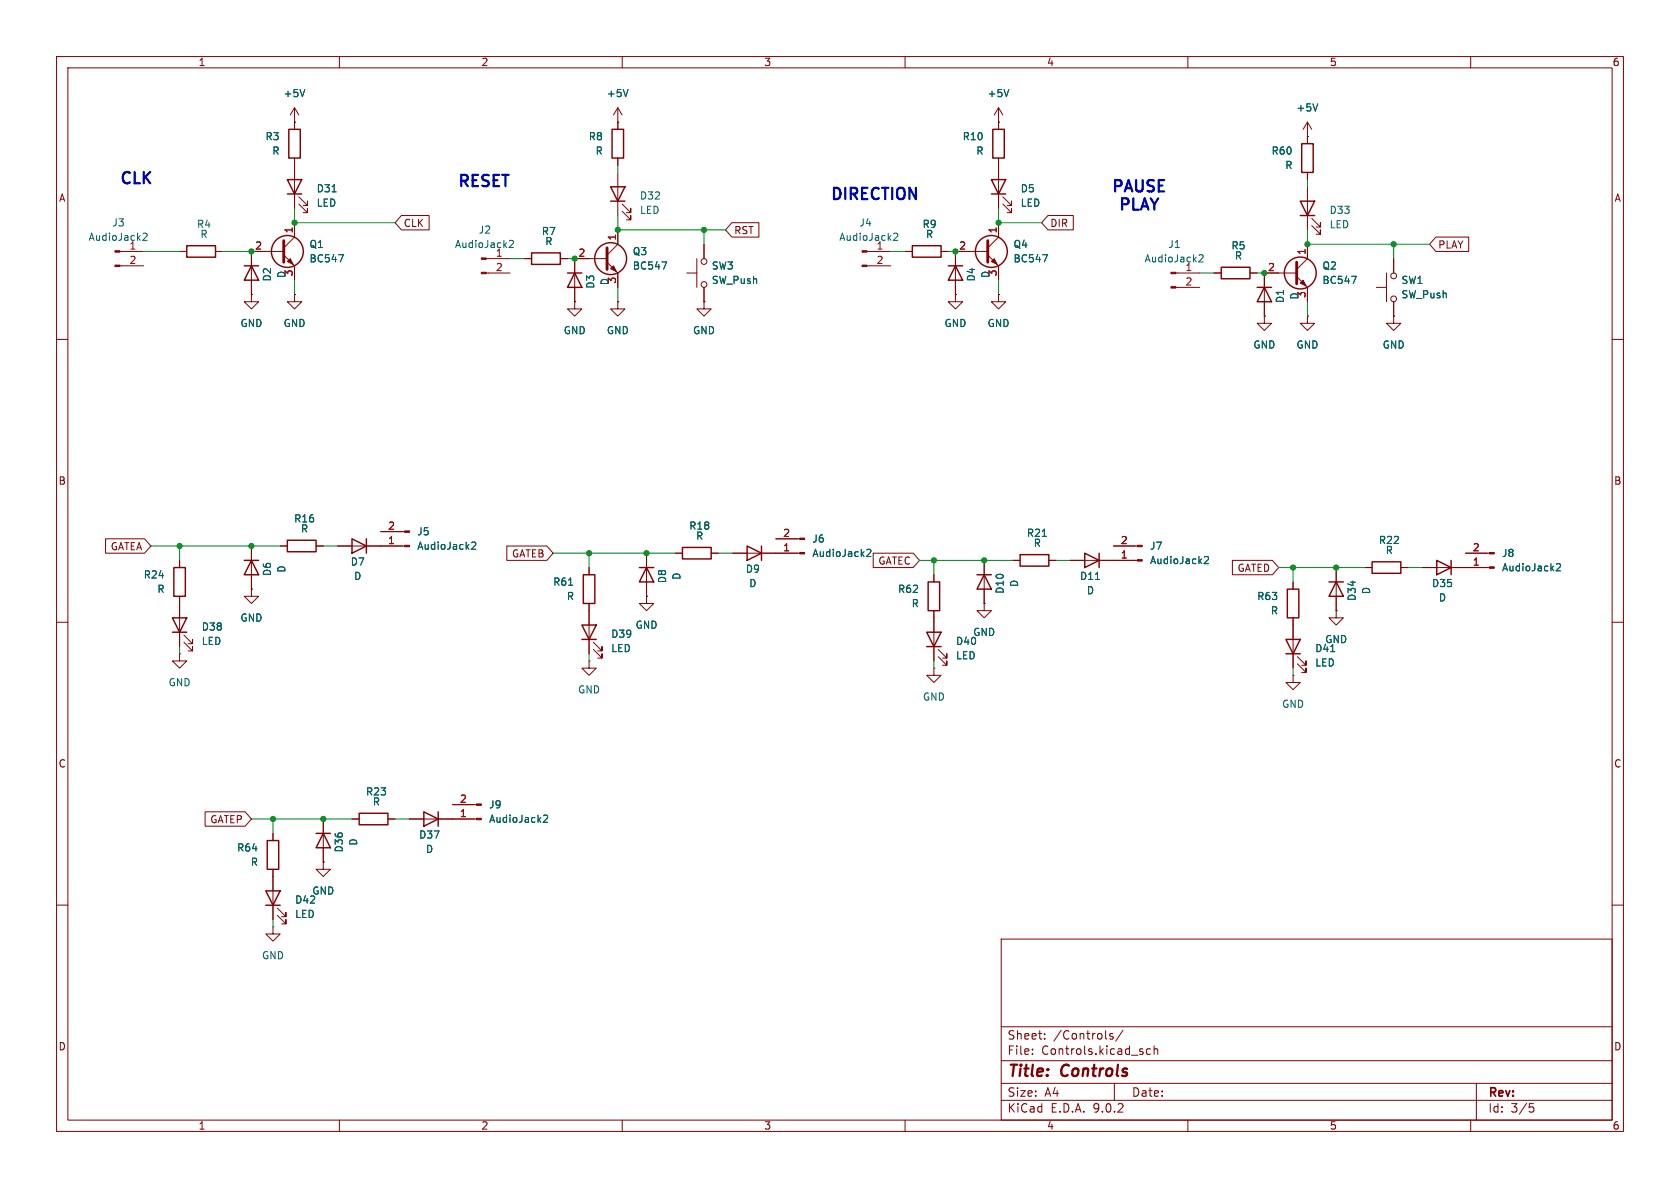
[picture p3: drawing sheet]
<svg xmlns="http://www.w3.org/2000/svg" width="297mm" height="210mm" viewBox="0 0 297 210" stroke-linecap="round" stroke-linejoin="round" font-family="sans-serif">
<g fill="none" stroke="#840000" stroke-width=".18">
<path d="M10 10h277v190h-277zM12 12h273v186h-273zM52.1 19.1l-.8 1.2M52.1 19.1l.7 1.2M52.1 19.1v3.8M60 10v2M109.2 19.1v3.8M109.2 19.1l-.7 1.2M109.2 19.1l.8 1.2M110 10v2M160 10v2M176.5 19.1v3.8"/>
<path d="M176.5 19.1l-.7 1.2M176.5 19.1l.8 1.2M210 10v2M260 10v2M52.1 21.6h.1M52.1 27.9v8.9M52.1 39.4v2.5l-1.9 1.9M52.8 36.1l1.6 1.5v-.8v.8h-.8M52.8 34.8l1.6 1.5v-.7v.7h-.8M71 38.1h4.9v2.5h-4.9l-1.2-1.2zM109.2 21.6h.1M109.2 27.9v1.3"/>
<path d="M109.2 30.5v7.6M110 37.3l1.5 1.6v-.8v.8h-.8M110 36.1l1.5 1.5v-.8v.8h-.8M129.4 39.4h4.8v2.5h-4.8l-1.1-1.3zM176.5 21.6h.1M176.5 39.4v2.5l-1.9 1.9M176.5 27.9v8.9M177.3 36.1l1.5 1.5v-.8v.8h-.7M177.3 34.8l1.5 1.5v-.7v.7h-.7M185.3 38.1h4.4v2.5h-4.4l-1.2-1.2zM231.1 24.1h.1M231.1 21.6v3.8"/>
<path d="M231.1 30.5v1.3M231.1 33v7.6M231.1 21.6l-.7 1.3M231.1 21.6l.8 1.3M231.9 39.9l1.5 1.5v-.8v.8h-.7M231.9 38.6l1.5 1.5v-.7v.7h-.7M21.2 44.5h4.2M21.2 47h4.2M31.7 44.5h1.3M38.1 44.5h1.3M44.4 52.1v1.2h-1.2l1.2 1.3 1.3-1.3h-1.3M44.4 52.1h.1"/>
<path d="M50.2 45.1l1.9 1.9v2.5M50.2 44.5h-5.8v7.6M52.1 52.1v1.2h-1.3l1.3 1.3 1.2-1.3h-1.2M52.1 52.1h.1M86 45.7h4.2M86 48.3h4.2M92.7 45.7h1.3M99.1 45.7h1.2M101.6 53.3v1.3h-1.3l1.3 1.3 1.3-1.3h-1.3M101.6 53.3h.1M107.3 46.4l1.9 1.9v2.5M107.3 45.7h-5.7v7.6"/>
<path d="M109.2 53.3v1.3h-1.3l1.3 1.3 1.3-1.3h-1.3M109.2 53.3h.1M109.2 40.6v2.6l-1.9 1.9M121.4 48.3h1.8M123.2 45.7v5.1M124.5 53.3v1.3h-1.3l1.3 1.3 1.2-1.3h-1.2M124.5 53.3h.1M124.5 43.2v2.5M124.5 50.8v2.5M153.3 44.5h4.2M153.3 47h4.2M160 44.5h1.3"/>
<path d="M166.4 44.5h1.2M168.9 52.1v1.2h-1.3l1.3 1.3 1.3-1.3h-1.3M168.9 52.1h.1M174.6 44.5h-5.7v7.6M174.6 45.1l1.9 1.9v2.5M176.5 52.1v1.2h-1.2l1.2 1.3 1.3-1.3h-1.3M176.5 52.1h.1M207.9 48.3h4.2M207.9 50.8h4.2M214.6 48.3h1.3M221 48.3h1.2M223.5 55.9v1.3h-1.3l1.3 1.2 1.3-1.2h-1.3"/>
<path d="M223.5 55.9h.1M229.2 48.3h-5.7v7.6M229.2 48.9l1.9 1.9v2.5M231.1 55.9v1.3h-1.2l1.2 1.2 1.3-1.2h-1.3M231.1 55.9h.1M231.1 43.2v2.5l-1.9 1.9M243.3 50.8h1.8M245.1 48.3v5M246.4 55.9v1.3h-1.3l1.3 1.2 1.2-1.2h-1.2M246.4 55.9h.1M246.4 45.7v2.6M246.4 53.3v2.6"/>
<path d="M253.8 41.9h5.9v2.6h-5.9l-1.1-1.3zM10 60h2M285 60h2M18.7 95.2h6.9l1.1 1.3-1.1 1.3h-6.9zM31.7 99.1v1.2M44.4 96.5v7.6M49.5 96.5h1.3M55.9 96.5h1.2M59.7 96.5h11.8M67.3 94h4.2M89.6 96.5h7.1l1.1 1.3-1.1 1.3h-7.1zM114.3 97.8v7.6"/>
<path d="M119.4 97.8h1.2M125.7 97.8h1.3M129.5 97.8h11.9M137.2 95.3h4.2M154.4 97.8h7l1.2 1.3-1.2 1.2h-7zM174 99.1v7.6M179.1 99.1h1.2M185.4 99.1h1.3M189.2 99.1h11.9M196.8 96.5h4.3M217.9 99.1h7l1.2 1.2-1.2 1.3h-7zM259.1 97.8h4.2"/>
<path d="M10 110h2M31.7 115.6v1.2h-1.2l1.2 1.3 1.3-1.3h-1.3M31.7 115.6h.1M31.7 105.4v8.9M32.5 113.5l1.5 1.6v-.8v.8h-.7M32.5 112.3l1.5 1.5v-.8v.8h-.7M44.4 104.1v1.3h-1.2l1.2 1.3 1.3-1.3h-1.3M44.4 104.1h.1M104.1 116.8v1.3h-1.2l1.2 1.3 1.3-1.3h-1.3M104.1 116.8h.1M104.1 100.3v1.3M104.1 106.7v8.9"/>
<path d="M104.9 114.8l1.5 1.5v-.7v.7h-.7M104.9 113.5l1.5 1.6v-.8v.8h-.7M114.3 105.4v1.3h-1.3l1.3 1.3 1.3-1.3h-1.3M114.3 105.4h.1M165.1 118.1v1.3h-1.3l1.3 1.3 1.3-1.3h-1.3M165.1 118.1h.1M165.1 101.6v1.3M165.1 108v8.8M165.9 116.1l1.5 1.5v-.8v.8h-.8M165.9 114.8l1.5 1.5v-.7v.7h-.8M174 106.7v1.3h-1.3l1.3 1.2 1.3-1.2h-1.3M174 106.7h.1"/>
<path d="M228.6 119.4v1.3h-1.3l1.3 1.2 1.3-1.2h-1.3M228.6 119.4h.1M228.6 102.9v1.2M228.6 109.2v8.9M229.4 117.3l1.5 1.6v-.8v.8h-.8M229.4 116.1l1.5 1.5v-.8v.8h-.8M236.2 108v1.2h-1.3l1.3 1.3 1.3-1.3h-1.3M236.2 108h.1M236.2 100.3v7.7M241.3 100.3h1.3M247.6 100.3h1.3M251.5 100.3h11.8"/>
<path d="M285 110h2M36.3 143.5h7l1.1 1.3-1.1 1.3h-7zM48.3 147.3v1.3M48.3 153.7v8.9M57.1 152.4v1.3h-1.2l1.2 1.2 1.3-1.2h-1.3M57.1 152.4h.1M57.1 144.8v7.6M62.2 144.8h1.3M68.6 144.8h1.2M72.4 144.8h11.8M80 142.2h4.2M10 160h2"/>
<path d="M48.3 163.8v1.3h-1.3l1.3 1.3 1.2-1.3h-1.2M48.3 163.8h.1M49 161.8l1.5 1.5v-.7v.7h-.7M49 160.5l1.5 1.6v-.8v.8h-.7M177 166h108v32h-108zM285 160h2M60 198v2M110 198v2M160 198v2M177 194.5h108M177 191.5h108M177 187.5h108"/>
<path d="M177 181.5h108M182.5 186.3v.1M182.5 185.5v.1M184.7 183.6v.1M184.7 182.8v.1M196.7 182.8l-.3-.1-.2 .2v.2l.5 .2v.3h-.5M197 191.5v3M198.5 182.1l-1.3 2M203.4 185.5l-.4-.1-.3 .3v.4l.1 .2h.6M204 185.5l.2-.1 .4 .1 .1 .9M204 184.9v1.5M210 198v2"/>
<path d="M260 198v2M261 191.5v6.5M270.4 195.1h.7M270.5 195.7h.4l.3 .3-.2 .5-.5 .1"/>
<circle cx="124.5" cy="46.2" r=".51"/>
<circle cx="124.5" cy="50.3" r=".51"/>
<circle cx="246.4" cy="48.8" r=".51"/>
<circle cx="246.4" cy="52.8" r=".51"/>
</g>
<g fill="none" stroke="#840000" stroke-width=".25">
<path d="M50.8 31.8h2.5l-1.2 2.5zM50.8 34.3h2.5M51.1 22.9h2v5h-2zM107.9 33h2.6l-1.3 2.6zM107.9 35.6h2.6M108.2 22.9h2v5h-2zM175.3 31.8h2.5l-1.3 2.5zM175.3 34.3h2.5M175.5 22.9h2v5h-2zM229.9 35.6h2.5l-1.3 2.5zM229.9 38.1h2.5M230.1 25.4h2.1v5.1h-2.1z"/>
<path d="M33 43.4h5.1v2.1h-5.1zM43.2 47h2.5M44.4 47l1.3 2.5h-2.5zM94 44.7h5.1v2h-5.1zM100.3 48.3h2.6M101.6 48.3l1.3 2.5h-2.6zM161.3 43.4h5.1v2.1h-5.1zM167.6 47h2.6M168.9 47l1.3 2.5h-2.6zM215.9 47.2h5.1v2.1h-5.1zM222.2 50.8h2.6M223.5 50.8l1.3 2.5h-2.6z"/>
<path d="M43.2 99.1h2.5M44.4 99.1l1.3 2.5h-2.5zM50.8 95.5h5.1v2h-5.1zM62.2 95.3l2.6 1.2-2.6 1.3zM64.8 95.3v2.5M120.6 96.8h5.1v2h-5.1zM132.1 96.5l2.5 1.3-2.5 1.3zM134.6 96.5v2.6M180.3 98h5.1v2.1h-5.1zM191.8 97.8l2.5 1.3-2.5 1.2zM194.3 97.8v2.5M242.6 99.3h5v2h-5z"/>
<path d="M254 99.1l2.5 1.2-2.5 1.3zM256.5 99.1v2.5M30.5 109.2h2.5l-1.3 2.6zM30.5 111.8h2.5M30.7 100.3h2.1v5.1h-2.1zM102.9 110.5h2.5l-1.3 2.5zM102.9 113h2.5M103.1 101.6h2.1v5.1h-2.1zM113 100.3h2.6M114.3 100.3l1.3 2.6h-2.6zM163.8 111.8h2.6l-1.3 2.5zM163.8 114.3h2.6"/>
<path d="M164.1 102.9h2v5.1h-2zM172.7 101.6h2.6M174 101.6l1.3 2.5h-2.6zM227.3 113h2.6l-1.3 2.6zM227.3 115.6h2.6M227.6 104.1h2v5.1h-2zM234.9 102.9h2.6M236.2 102.9l1.3 2.5h-2.6zM47 157.5h2.5l-1.2 2.5zM47.2 148.6h2.1v5.1h-2.1zM55.9 147.3h2.5M57.1 147.3l1.3 2.6h-2.5z"/>
<path d="M63.5 143.8h5.1v2h-5.1zM74.9 143.5l2.6 1.3-2.6 1.3zM77.5 143.5v2.6M47 160h2.5"/>
<circle cx="50.8" cy="44.4" r="2.82"/>
<circle cx="107.9" cy="45.7" r="2.82"/>
<circle cx="175.3" cy="44.4" r="2.82"/>
<circle cx="229.9" cy="48.3" r="2.82"/>
</g>
<g fill="#840000" stroke="#840000" stroke-width=".18">
<path d="M71.5 96.4h.9v.2h-.9z"/>
<path d="M71.5 93.9h.9v.2h-.9z"/>
<path d="M84.2 144.7h.9v.2h-.9z"/>
<path d="M84.2 142.1h.9v.3h-.9z"/>
<path d="M107.9 47.5l.6-.5 .5 1z"/>
<path d="M51.3 45.7l.5 1-1-.5z"/>
<path d="M201.1 98.9h.8v.3h-.8z"/>
<path d="M201.1 96.4h.8v.2h-.8z"/>
<path d="M175.3 46.2l.5-.5 .5 1z"/>
<path d="M229.9 50l.5-.5 .5 1z"/>
<path d="M141.4 97.7h.8v.2h-.8z"/>
<path d="M141.4 95.1h.8v.3h-.8z"/>
<path d="M207 48.1h.9v.3h-.9z"/>
<path d="M207 50.7h.9v.2h-.9z"/>
<path d="M263.3 100.2h.9v.3h-.9z"/>
<path d="M263.3 97.7h.9v.2h-.9z"/>
<path d="M152.4 44.3h.9v.3h-.9z"/>
<path d="M152.4 46.9h.9v.2h-.9z"/>
<path d="M20.3 44.3h.9v.3h-.9z"/>
<path d="M20.3 46.9h.9v.2h-.9z"/>
<path d="M85.1 45.6h.9v.2h-.9z"/>
<path d="M85.1 48.1h.9v.3h-.9z"/>
</g>
<g fill="none" stroke="#006464" stroke-width=".18">
<path d="M53.9 15.8l-.4 1.3M111 15.8l-.4 1.3M178.3 15.8l-.4 1.3M233 18.4l-.5 1.2M58.7 33.9h.7M25.3 41.3l.5-.1 .2 .4-.8 .9h.8M59.9 45h.8l-.5 1.3M90 42.6l.5-.1 .3 .4-.8 .9h.8M117 46.3h.9l-.6 1.3M158 41.3l.5-.1 .2 .4-.8 .9h.8M184.3 45h.9l-.6 1.3M212 45.2l.5-.2 .2 .4-.8 .9h.8"/>
<path d="M238.9 48.8h.9l-.6 1.3M83.4 96l.5-.2 .2 .4-.8 .9h.8M153.2 97.2l.5-.1 .3 .4-.8 .9h.8M184.3 94.8h.7M212.9 98.5l.5-.1 .3 .3-.8 .9h.8M275.2 99.8l.4-.2 .3 .4-.8 .9h.8M100.5 103.4h.7M193.7 102.4h.7M235.2 115.2h.8M96.1 144.2l.5-.1 .2 .4-.8 .9h.8"/>
</g>
<path d="M50.2 42.5v3.9M107.3 43.8v3.8M174.6 42.5v3.9M229.2 46.4v3.8" fill="none" stroke="#840000" stroke-width=".51"/>
<g fill="none" stroke="#009600" stroke-width=".18">
<path d="M52.1 36.8v2.6h17.7M109.2 29.2v1.3M109.2 38.1v2.5h19.1M176.5 36.8v2.6h7.6M231.1 31.8v1.2M25.4 44.5h6.3M39.4 44.5h5M52.1 49.5v2.6M90.2 45.7h2.5M100.3 45.7h1.3M109.2 50.8v2.5M124.5 40.6v2.6"/>
<path d="M157.5 44.5h2.5M167.6 44.5h1.3M176.5 49.5v2.6M212.1 48.3h2.5M222.2 48.3h1.3M231.1 40.6v2.6h21.6M231.1 53.3v2.6M246.4 43.2v2.5M26.7 96.5h22.8M31.7 96.5v2.6M57.1 96.5h2.6M97.8 97.8h21.6"/>
<path d="M104.1 97.8v2.5M127 97.8h2.5M162.6 99.1h16.5M165.1 99.1v2.5M186.7 99.1h2.5M31.7 114.3v1.3M104.1 115.6v1.2M165.1 116.8v1.3M226.1 100.3h15.2M228.6 100.3v2.6M228.6 118.1v1.3M248.9 100.3h2.6"/>
<path d="M44.4 144.8h17.8M48.3 144.8v2.5M69.8 144.8h2.6M48.3 162.6v1.2"/>
</g>
<g fill="#009600" stroke="#009600" stroke-width=".18">
<circle cx="48.3" cy="144.8" r=".46"/>
<circle cx="114.3" cy="97.8" r=".46"/>
<circle cx="57.1" cy="144.8" r=".46"/>
<circle cx="104.1" cy="97.8" r=".46"/>
<circle cx="44.4" cy="96.5" r=".46"/>
<circle cx="31.7" cy="96.5" r=".46"/>
<circle cx="168.9" cy="44.5" r=".46"/>
<circle cx="176.5" cy="39.4" r=".46"/>
<circle cx="165.1" cy="99.1" r=".46"/>
<circle cx="174" cy="99.1" r=".46"/>
<circle cx="44.4" cy="44.5" r=".46"/>
<circle cx="101.6" cy="45.7" r=".46"/>
<circle cx="109.2" cy="40.6" r=".46"/>
<circle cx="124.5" cy="40.6" r=".46"/>
<circle cx="52.1" cy="39.4" r=".46"/>
<circle cx="228.6" cy="100.3" r=".46"/>
<circle cx="236.2" cy="100.3" r=".46"/>
<circle cx="231.1" cy="43.2" r=".46"/>
<circle cx="223.5" cy="48.3" r=".46"/>
<circle cx="246.4" cy="43.2" r=".46"/>
</g>
<g font-size="2.8" fill="#0000c2">
<text x="20.9" y="33.1">CLK</text>
<text x="80.7" y="33.6">RESET</text>
<text x="146.6" y="35.9">DIRECTION</text>
<text x="196.3" y="34.5">PAUSE</text>
<text x="197.5" y="37.8">PLAY</text>
</g>
<g font-size="2.8" fill="#840000">
<text x="178" y="190.9">Title:</text>
<text x="187.7" y="190.9">Controls</text>
</g>
<g font-size="2.1" fill="#840000">
<text x="178" y="184">Sheet:</text>
<text x="186.2" y="184">/Controls/</text>
<text x="178" y="186.7">File:</text>
<text x="184.1" y="186.7">Controls.kicad_sch</text>
<text x="178" y="196.9">KiCad</text>
<text x="178" y="194.1">Size:</text>
<text x="184.7" y="194.1">A4</text>
<text x="185.7" y="196.9">E.D.A.</text>
<text x="193.3" y="196.9">9.0.2</text>
<text x="200" y="194.1">Date:</text>
<text x="263" y="194.3">Rev:</text>
<text x="263" y="196.9">Id:</text>
<text x="267.1" y="196.9">3/5</text>
</g>
<g font-size="1.8" fill="#840000">
<text x="35" y="11.9">1</text>
<text x="85" y="11.9">2</text>
<text x="135" y="11.9">3</text>
<text x="185" y="11.9">4</text>
<text x="235" y="11.9">5</text>
<text x="285" y="11.9">6</text>
<text x="10.3" y="35.9">A</text>
<text x="285.3" y="35.9">A</text>
<text x="71.3" y="40.3">CLK</text>
<text x="129.7" y="41.6">RST</text>
<text x="185.6" y="40.3">DIR</text>
<text x="254.2" y="44.1">PLAY</text>
<text x="10.3" y="85.9">B</text>
<text x="285.3" y="85.9">B</text>
<text x="19.5" y="97.5">GATEA</text>
<text x="90.4" y="98.7">GATEB</text>
<text x="155.2" y="100">GATEC</text>
<text x="218.7" y="101.3">GATED</text>
<text x="10.3" y="135.9">C</text>
<text x="285.3" y="135.9">C</text>
<text x="37.1" y="145.7">GATEP</text>
<text x="10.3" y="185.9">D</text>
<text x="285.3" y="185.9">D</text>
<text x="35" y="199.9">1</text>
<text x="85" y="199.9">2</text>
<text x="135" y="199.9">3</text>
<text x="185" y="199.9">4</text>
<text x="235" y="199.9">5</text>
<text x="285" y="199.9">6</text>
</g>
<g font-size="1.8" fill="#006464">
<text x="50" y="17.4">+5V</text>
<text x="107.2" y="17.4">+5V</text>
<text x="174.5" y="17.4">+5V</text>
<text x="229.1" y="19.9">+5V</text>
<text x="46.8" y="25">R3</text>
<text x="48" y="27.5">R</text>
<text x="104" y="25">R8</text>
<text x="105.2" y="27.5">R</text>
<text x="170.1" y="25">R10</text>
<text x="172.5" y="27.5">R</text>
<text x="224.7" y="27.5">R60</text>
<text x="55.9" y="34.2">D31</text>
<text x="113" y="35.5">D32</text>
<text x="180.3" y="34.2">D5</text>
<text x="227.1" y="30.1">R</text>
<text x="19.8" y="40.2">J3</text>
<text x="34.7" y="40.5">R4</text>
<text x="55.9" y="36.7">LED</text>
<text x="84.5" y="41.5">J2</text>
<text x="95.7" y="41.8">R7</text>
<text x="113" y="38">LED</text>
<text x="151.8" y="40.2">J4</text>
<text x="163" y="40.5">R9</text>
<text x="180.3" y="36.7">LED</text>
<text x="235" y="40.6">LED</text>
<text x="235" y="38">D33</text>
<text x="15.6" y="42.8">AudioJack2</text>
<text x="22.8" y="44.2">1</text>
<text x="35.3" y="42.3">R</text>
<text x="54.6" y="46.6">BC547</text>
<text x="54.6" y="44">Q1</text>
<text x="80.3" y="44">AudioJack2</text>
<text x="87.6" y="45.5">1</text>
<text x="96.3" y="43.5">R</text>
<text x="111.8" y="47.9">BC547</text>
<text x="111.8" y="45.3">Q3</text>
<text x="125.7" y="47.9">SW3</text>
<text x="148.3" y="42.8">AudioJack2</text>
<text x="154.9" y="44.2">1</text>
<text x="163.6" y="42.3">R</text>
<text x="179.1" y="46.6">BC547</text>
<text x="179.1" y="44">Q4</text>
<text x="202.3" y="46.6">AudioJack2</text>
<text x="206.5" y="44">J1</text>
<text x="217.6" y="44.3">R5</text>
<text x="218.2" y="46.1">R</text>
<text x="233.7" y="47.9">Q2</text>
<text x="48.1" y="49.9" transform="rotate(-90 48.1 49.9)">D2</text>
<text x="50.6" y="49.3" transform="rotate(-90 50.6 49.3)">D</text>
<text x="51.8" y="49" transform="rotate(-90 51.8 49)">3</text>
<text x="105.3" y="51.1" transform="rotate(-90 105.3 51.1)">D3</text>
<text x="107.8" y="50.5" transform="rotate(-90 107.8 50.5)">D</text>
<text x="125.7" y="50.4">SW_Push</text>
<text x="172.6" y="49.9" transform="rotate(-90 172.6 49.9)">D4</text>
<text x="175.1" y="49.3" transform="rotate(-90 175.1 49.3)">D</text>
<text x="176.3" y="49" transform="rotate(-90 176.3 49)">3</text>
<text x="209.5" y="48">1</text>
<text x="227.2" y="53.7" transform="rotate(-90 227.2 53.7)">D1</text>
<text x="229.7" y="53.1" transform="rotate(-90 229.7 53.1)">D</text>
<text x="230.9" y="52.8" transform="rotate(-90 230.9 52.8)">3</text>
<text x="233.7" y="50.4">BC547</text>
<text x="247.7" y="50.4">SW1</text>
<text x="247.7" y="52.9">SW_Push</text>
<text x="42.4" y="58">GND</text>
<text x="50" y="58">GND</text>
<text x="99.6" y="59.3">GND</text>
<text x="107.2" y="59.3">GND</text>
<text x="122.4" y="59.3">GND</text>
<text x="166.9" y="58">GND</text>
<text x="174.5" y="58">GND</text>
<text x="221.5" y="61.8">GND</text>
<text x="229.1" y="61.8">GND</text>
<text x="244.3" y="61.8">GND</text>
<text x="51.9" y="92.6">R16</text>
<text x="53.1" y="94.3">R</text>
<text x="73.7" y="94.8">J5</text>
<text x="121.8" y="93.8">R18</text>
<text x="123" y="95.6">R</text>
<text x="181.4" y="95.1">R21</text>
<text x="48.1" y="101.9" transform="rotate(-90 48.1 101.9)">D6</text>
<text x="50.6" y="101.3" transform="rotate(-90 50.6 101.3)">D</text>
<text x="61.9" y="100.2">D7</text>
<text x="73.7" y="97.4">AudioJack2</text>
<text x="131.8" y="101.4">D9</text>
<text x="143.5" y="96.1">J6</text>
<text x="143.5" y="98.7">AudioJack2</text>
<text x="182.7" y="96.9">R</text>
<text x="203.2" y="97.4">J7</text>
<text x="203.2" y="99.9">AudioJack2</text>
<text x="243.7" y="96.4">R22</text>
<text x="244.9" y="98.1">R</text>
<text x="265.4" y="98.7">J8</text>
<text x="265.4" y="101.2">AudioJack2</text>
<text x="25.3" y="102.5">R24</text>
<text x="27.7" y="105">R</text>
<text x="62.5" y="102.7">D</text>
<text x="97.7" y="103.7">R61</text>
<text x="100.1" y="106.3">R</text>
<text x="118" y="103.2" transform="rotate(-90 118 103.2)">D8</text>
<text x="120.5" y="102.6" transform="rotate(-90 120.5 102.6)">D</text>
<text x="132.4" y="104">D</text>
<text x="158.7" y="105">R62</text>
<text x="161.1" y="107.5">R</text>
<text x="177.6" y="105.1" transform="rotate(-90 177.6 105.1)">D10</text>
<text x="180.2" y="103.9" transform="rotate(-90 180.2 103.9)">D</text>
<text x="190.8" y="102.7">D11</text>
<text x="192" y="105.3">D</text>
<text x="222.2" y="106.3">R63</text>
<text x="239.9" y="106.3" transform="rotate(-90 239.9 106.3)">D34</text>
<text x="242.4" y="105.1" transform="rotate(-90 242.4 105.1)">D</text>
<text x="253.1" y="104">D35</text>
<text x="254.3" y="106.5">D</text>
<text x="35.6" y="111.7">D38</text>
<text x="42.4" y="110.1">GND</text>
<text x="108" y="112.9">D39</text>
<text x="112.3" y="111.4">GND</text>
<text x="172" y="112.6">GND</text>
<text x="224.6" y="108.8">R</text>
<text x="234.2" y="113.9">GND</text>
<text x="35.6" y="114.2">LED</text>
<text x="108" y="115.5">LED</text>
<text x="168.9" y="116.8">LED</text>
<text x="168.9" y="114.2">D40</text>
<text x="232.4" y="118">LED</text>
<text x="232.4" y="115.5">D41</text>
<text x="29.7" y="121.5">GND</text>
<text x="102.1" y="122.8">GND</text>
<text x="163.1" y="124.1">GND</text>
<text x="226.6" y="125.3">GND</text>
<text x="64.6" y="140.8">R23</text>
<text x="65.8" y="142.6">R</text>
<text x="86.4" y="143.1">J9</text>
<text x="63.3" y="149.6" transform="rotate(-90 63.3 149.6)">D</text>
<text x="74" y="148.4">D37</text>
<text x="86.4" y="145.6">AudioJack2</text>
<text x="41.8" y="150.7">R64</text>
<text x="44.2" y="153.3">R</text>
<text x="60.8" y="150.8" transform="rotate(-90 60.8 150.8)">D36</text>
<text x="75.2" y="151">D</text>
<text x="52.1" y="159.9">D42</text>
<text x="55.1" y="158.3">GND</text>
<text x="52.1" y="162.5">LED</text>
<text x="46.2" y="169.8">GND</text>
</g>
<g font-size="1.8" fill="#a90000">
<text x="51.8" y="41.3" transform="rotate(-90 51.8 41.3)">1</text>
<text x="176.3" y="41.3" transform="rotate(-90 176.3 41.3)">1</text>
<text x="22.8" y="46.7">2</text>
<text x="45" y="44.2">2</text>
<text x="102.2" y="45.5">2</text>
<text x="109" y="42.6" transform="rotate(-90 109 42.6)">1</text>
<text x="154.9" y="46.7">2</text>
<text x="169.5" y="44.2">2</text>
<text x="230.9" y="45.2" transform="rotate(-90 230.9 45.2)">1</text>
<text x="87.6" y="48">2</text>
<text x="109" y="50.2" transform="rotate(-90 109 50.2)">3</text>
<text x="209.5" y="50.5">2</text>
<text x="224.1" y="48">2</text>
<text x="68.5" y="93.7">2</text>
<text x="138.4" y="95">2</text>
<text x="68.5" y="96.3">1</text>
<text x="138.4" y="97.5">1</text>
<text x="198" y="98.8">1</text>
<text x="198" y="96.3">2</text>
<text x="260.3" y="100.1">1</text>
<text x="260.3" y="97.5">2</text>
<text x="81.2" y="142">2</text>
<text x="81.2" y="144.5">1</text>
</g>
</svg>
